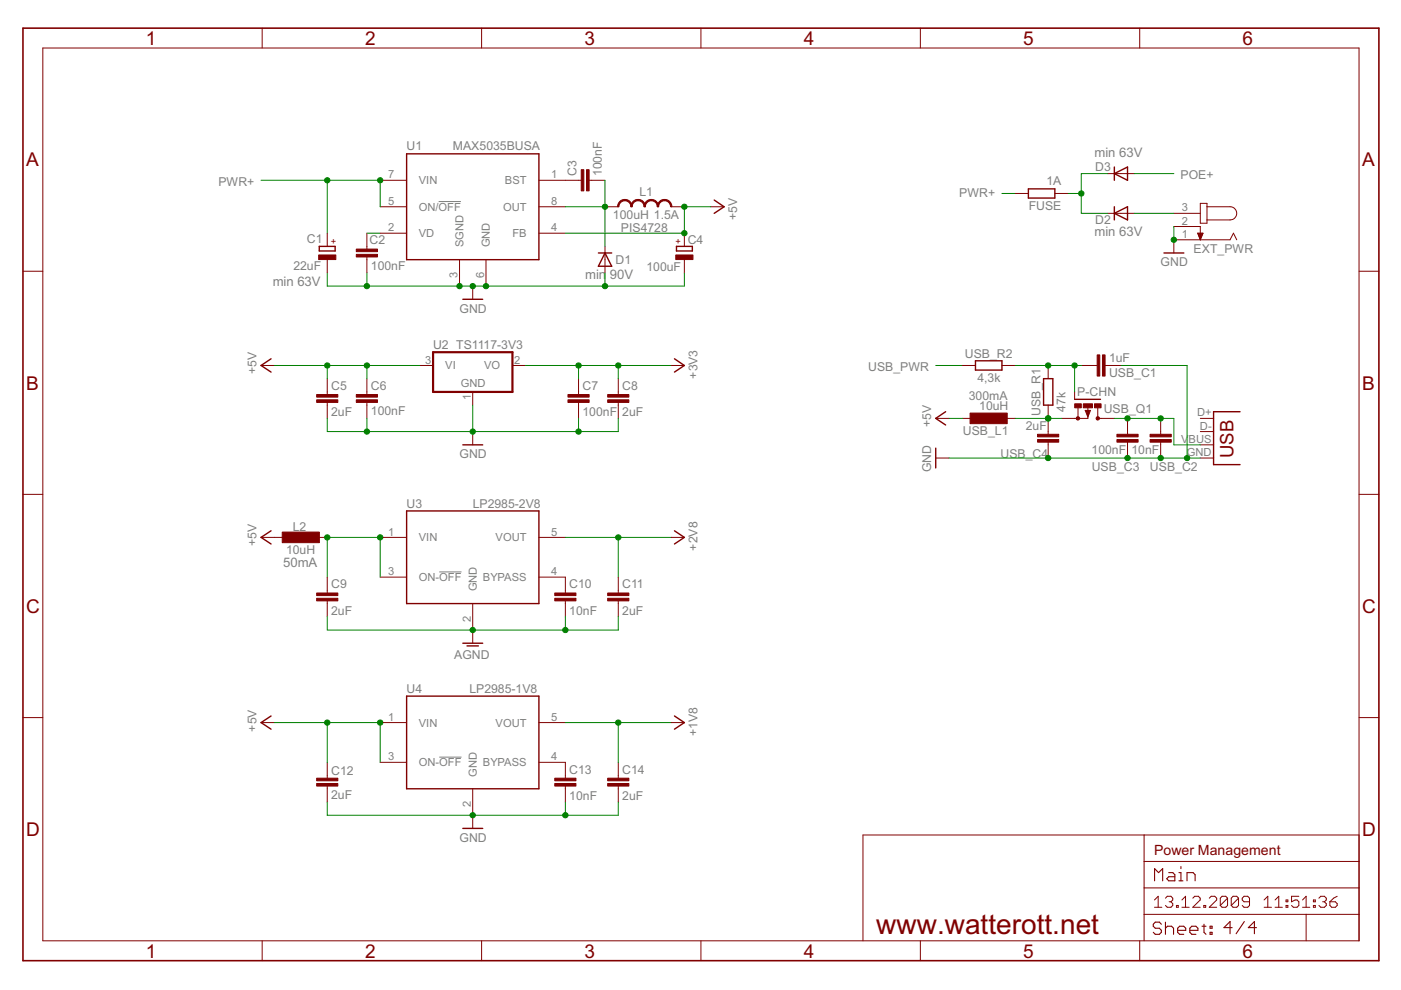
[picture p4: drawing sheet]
<svg xmlns="http://www.w3.org/2000/svg" width="297mm" height="210mm" viewBox="0 0 297 210" stroke-linecap="round" stroke-linejoin="round" font-family="sans-serif">
<g fill="#808080" stroke="#808080" stroke-width=".21">
<path d="M93.1 121.3h4.8z"/>
<path d="M93.1 160.5h4.8z"/>
<path d="M93 42.7h4.7z"/>
</g>
<g fill="#800000" stroke="#800000" stroke-width=".3">
<path d="M86.2 108.3v19.7z"/>
<path d="M86.2 128h28.1z"/>
<path d="M114.3 108.3v19.7z"/>
<path d="M86.2 108.3h28.1z"/>
<path d="M86.2 147.6v19.6z"/>
<path d="M86.2 167.2h28.1z"/>
<path d="M114.3 147.6v19.6z"/>
<path d="M86.2 147.6h28.1z"/>
<path d="M143 78.9l2.1-1.4z"/>
<path d="M143 76.1l2.1 1.4z"/>
<path d="M143 115.3l2.1-1.4z"/>
<path d="M143 112.5l2.1 1.4z"/>
<path d="M143 154.6l2.1-1.4z"/>
<path d="M143 151.8l2.1 1.4z"/>
<path d="M98.1 136.4h4.2z"/>
<path d="M99 136.9h2.4z"/>
<path d="M98.1 63.5h4.2z"/>
<path d="M98.1 94.3h4.2z"/>
<path d="M98.1 175.6h4.2z"/>
<path d="M67.7 53.2h3.4z"/>
<path d="M67.7 52.2v1z"/>
<path d="M71.1 52.2v1z"/>
<path d="M67.7 52.2h3.4z"/>
<path d="M143.4 53.2h3.4z"/>
<path d="M146.8 52.2v1z"/>
<path d="M143.4 52.2v1z"/>
<path d="M143.4 52.2h3.4z"/>
<path d="M86.2 32.6v22.5z"/>
<path d="M86.2 55.1h28.1z"/>
<path d="M114.3 32.6v22.5z"/>
<path d="M86.2 32.6h28.1z"/>
<path d="M128.3 53.6l1.4 2.9z"/>
<path d="M128.3 53.6l-1.4 2.9z"/>
<path d="M126.9 53.6h1.4z"/>
<path d="M126.9 56.5h2.8z"/>
<path d="M128.3 53.6h1.4z"/>
<path d="M55.4 77.5l2.1-1.4z"/>
<path d="M55.4 77.5l2.1 1.4z"/>
<path d="M55.4 153.2l2.1-1.4z"/>
<path d="M55.4 153.2l2.1 1.4z"/>
<path d="M55.4 113.9l2.1-1.4z"/>
<path d="M55.4 113.9l2.1 1.4z"/>
<path d="M198.4 88.7l2.1-1.4z"/>
<path d="M198.4 88.7l2.1 1.4z"/>
<path d="M257.3 87.3h5.6z"/>
<path d="M257.3 87.3v11.2z"/>
<path d="M257.3 98.5h5.6z"/>
<path d="M218 40h5.6z"/>
<path d="M218 42h5.6z"/>
<path d="M218 40v2z"/>
<path d="M223.6 40v2z"/>
<path d="M223.2 80.3v5.6z"/>
<path d="M221.3 80.3v5.6z"/>
<path d="M221.3 80.3h1.9z"/>
<path d="M221.3 85.9h1.9z"/>
<path d="M227.8 84.7h5.5z"/>
<path d="M198.4 95v4.2z"/>
<path d="M206.8 76.5h5.6z"/>
<path d="M206.8 78.5h5.6z"/>
<path d="M206.8 76.5v2z"/>
<path d="M212.4 76.5v2z"/>
<path d="M236.3 45.2l2.8-1.4z"/>
<path d="M236.3 45.2l2.8 1.4z"/>
<path d="M236.3 45.2v1.4z"/>
<path d="M239.1 43.8v2.8z"/>
<path d="M236.3 43.8v1.4z"/>
<path d="M236.3 36.8l2.8-1.4z"/>
<path d="M236.3 36.8l2.8 1.4z"/>
<path d="M236.3 36.8v1.4z"/>
<path d="M239.1 35.4v2.8z"/>
<path d="M236.3 35.4v1.4z"/>
<path d="M246.8 53.6h4.2z"/>
<path d="M151.4 45.2l2.1-1.4z"/>
<path d="M151.4 42.4l2.1 1.4z"/>
</g>
<g fill="#800000" stroke="#800000" stroke-width=".21">
<path d="M114.3 113.9h5.6z"/>
<path d="M80.6 113.9h5.6z"/>
<path d="M100.2 128v5.6z"/>
<path d="M114.3 122.4h5.6z"/>
<path d="M80.6 122.4h5.6z"/>
<path d="M114.3 153.2h5.6z"/>
<path d="M80.6 153.2h5.6z"/>
<path d="M100.2 167.2v5.6z"/>
<path d="M114.3 161.6h5.6z"/>
<path d="M80.6 161.6h5.6z"/>
<path d="M142.3 77.5h2.8z"/>
<path d="M142.3 113.9h2.8z"/>
<path d="M142.3 153.2h2.8z"/>
<path d="M100.2 133.6v2.8z"/>
<path d="M100.2 60.7v2.8z"/>
<path d="M100.2 91.5v2.8z"/>
<path d="M100.2 172.8v2.8z"/>
<path d="M119.9 122.4v2.8z"/>
<path d="M119.9 128v2.8z"/>
<path d="M119.9 125.2v.5z"/>
<path d="M119.9 127.4v.6z"/>
<path d="M119.9 161.6v2.8z"/>
<path d="M119.9 167.2v2.8z"/>
<path d="M119.9 164.4v.6z"/>
<path d="M119.9 166.7v.5z"/>
<path d="M77.8 85.9v2.8z"/>
<path d="M77.8 80.3v2.8z"/>
<path d="M77.8 85.3v.6z"/>
<path d="M77.8 83.1v.6z"/>
<path d="M69.4 128v2.8z"/>
<path d="M69.4 122.4v2.8z"/>
<path d="M69.4 127.4v.6z"/>
<path d="M69.4 125.2v.5z"/>
<path d="M69.4 167.2v2.8z"/>
<path d="M69.4 161.6v2.8z"/>
<path d="M69.4 166.7v.5z"/>
<path d="M69.4 164.4v.6z"/>
<path d="M122.7 80.3v2.8z"/>
<path d="M122.7 85.9v2.8z"/>
<path d="M122.7 83.1v.6z"/>
<path d="M122.7 85.3v.6z"/>
<path d="M131.1 122.4v2.8z"/>
<path d="M131.1 128v2.8z"/>
<path d="M131.1 125.2v.5z"/>
<path d="M131.1 127.4v.6z"/>
<path d="M131.1 161.6v2.8z"/>
<path d="M131.1 167.2v2.8z"/>
<path d="M131.1 164.4v.6z"/>
<path d="M131.1 166.7v.5z"/>
<path d="M69.4 55.1v2.7z"/>
<path d="M69.4 49.4v2.8z"/>
<path d="M145.1 55.1v2.7z"/>
<path d="M145.1 49.4v2.8z"/>
<path d="M288.1 193.9v5.6z"/>
<path d="M288.1 188.3v5.6z"/>
<path d="M288.1 182.6v5.7z"/>
<path d="M288.1 177v5.6z"/>
<path d="M183 177v22.5z"/>
<path d="M183 177h59.6z"/>
<path d="M242.6 177h45.5z"/>
<path d="M276.9 193.9v5.6z"/>
<path d="M276.9 193.9h11.2z"/>
<path d="M242.6 193.9h34.3z"/>
<path d="M242.6 193.9v5.6z"/>
<path d="M242.6 188.3v5.6z"/>
<path d="M242.6 188.3h45.5z"/>
<path d="M242.6 182.6v5.7z"/>
<path d="M242.6 182.6h45.5z"/>
<path d="M242.6 177v5.6z"/>
<path d="M244.8 190.8l.8-.8z"/>
<path d="M245.6 190v2.4z"/>
<path d="M244.8 192.4h1.5z"/>
<path d="M247.5 190l-.4 .4z"/>
<path d="M247.5 190h.8z"/>
<path d="M248.3 190l.3 .4z"/>
<path d="M248.6 190.4v.4z"/>
<path d="M248.6 190.8l-.3 .4z"/>
<path d="M247.9 191.2h.4z"/>
<path d="M248.3 191.2l.3 .4z"/>
<path d="M248.6 191.6v.4z"/>
<path d="M248.6 192l-.3 .4z"/>
<path d="M247.5 192.4h.8z"/>
<path d="M247.1 192l.4 .4z"/>
<path d="M249.4 192v.4z"/>
<path d="M249.4 192h.4z"/>
<path d="M249.8 192v.4z"/>
<path d="M249.4 192.4h.4z"/>
<path d="M251.4 190l-.8 .8z"/>
<path d="M251.4 190v2.4z"/>
<path d="M250.6 192.4h1.5z"/>
<path d="M252.9 192.4h1.6z"/>
<path d="M252.9 192.4l1.6-1.6z"/>
<path d="M254.5 190.4v.4z"/>
<path d="M254.1 190l.4 .4z"/>
<path d="M253.3 190h.8z"/>
<path d="M253.3 190l-.4 .4z"/>
<path d="M255.2 192v.4z"/>
<path d="M255.2 192h.4z"/>
<path d="M255.6 192v.4z"/>
<path d="M255.2 192.4h.4z"/>
<path d="M256.4 192.4h1.6z"/>
<path d="M256.4 192.4l1.6-1.6z"/>
<path d="M258 190.4v.4z"/>
<path d="M257.6 190l.4 .4z"/>
<path d="M256.8 190h.8z"/>
<path d="M256.4 190.4l.4-.4z"/>
<path d="M258.7 190.4v1.6z"/>
<path d="M259.1 190l-.4 .4z"/>
<path d="M259.1 190h.8z"/>
<path d="M259.9 190l.4 .4z"/>
<path d="M260.3 190.4v1.6z"/>
<path d="M260.3 192l-.4 .4z"/>
<path d="M259.1 192.4h.8z"/>
<path d="M258.7 192l.4 .4z"/>
<path d="M258.7 192l1.6-1.6z"/>
<path d="M261 190.4v1.6z"/>
<path d="M261.4 190l-.4 .4z"/>
<path d="M261.4 190h.8z"/>
<path d="M262.2 190l.4 .4z"/>
<path d="M262.6 190.4v1.6z"/>
<path d="M262.6 192l-.4 .4z"/>
<path d="M261.4 192.4h.8z"/>
<path d="M261 192l.4 .4z"/>
<path d="M261 192l1.6-1.6z"/>
<path d="M263.4 192l.4 .4z"/>
<path d="M263.8 192.4h.7z"/>
<path d="M264.5 192.4l.4-.4z"/>
<path d="M264.9 190.4v1.6z"/>
<path d="M264.5 190l.4 .4z"/>
<path d="M263.8 190h.7z"/>
<path d="M263.8 190l-.4 .4z"/>
<path d="M263.4 190.4v.4z"/>
<path d="M263.4 190.8l.4 .4z"/>
<path d="M263.8 191.2h1.1z"/>
<path d="M268 190.8l.8-.8z"/>
<path d="M268.8 190v2.4z"/>
<path d="M268 192.4h1.6z"/>
<path d="M270.3 190.8l.8-.8z"/>
<path d="M271.1 190v2.4z"/>
<path d="M270.3 192.4h1.6z"/>
<path d="M272.7 190.8h.3z"/>
<path d="M273 190.8v.4z"/>
<path d="M272.7 191.2h.3z"/>
<path d="M272.7 190.8v.4z"/>
<path d="M272.7 192h.3z"/>
<path d="M273 192v.4z"/>
<path d="M272.7 192.4h.3z"/>
<path d="M272.7 192v.4z"/>
<path d="M273.8 190h1.6z"/>
<path d="M273.8 190v1.2z"/>
<path d="M273.8 191.2l.8-.4z"/>
<path d="M274.6 190.8h.4z"/>
<path d="M275 190.8l.4 .4z"/>
<path d="M275.4 191.2v.8z"/>
<path d="M275.4 192l-.4 .4z"/>
<path d="M274.2 192.4h.8z"/>
<path d="M273.8 192l.4 .4z"/>
<path d="M276.9 190l-.7 .8z"/>
<path d="M276.9 190v2.4z"/>
<path d="M276.2 192.4h1.5z"/>
<path d="M278.5 190.8h.4z"/>
<path d="M278.9 190.8v.4z"/>
<path d="M278.5 191.2h.4z"/>
<path d="M278.5 190.8v.4z"/>
<path d="M278.5 192h.4z"/>
<path d="M278.9 192v.4z"/>
<path d="M278.5 192.4h.4z"/>
<path d="M278.5 192v.4z"/>
<path d="M279.6 190.4l.4-.4z"/>
<path d="M280 190h.8z"/>
<path d="M280.8 190l.4 .4z"/>
<path d="M281.2 190.4v.4z"/>
<path d="M280.8 191.2l.4-.4z"/>
<path d="M280.4 191.2h.4z"/>
<path d="M280.8 191.2l.4 .4z"/>
<path d="M281.2 191.6v.4z"/>
<path d="M280.8 192.4l.4-.4z"/>
<path d="M280 192.4h.8z"/>
<path d="M279.6 192l.4 .4z"/>
<path d="M282.7 190.4l.8-.4z"/>
<path d="M282 191.2l.7-.8z"/>
<path d="M282 191.2v.8z"/>
<path d="M282 192l.3 .4z"/>
<path d="M282.3 192.4h.8z"/>
<path d="M283.1 192.4l.4-.4z"/>
<path d="M283.5 191.6v.4z"/>
<path d="M283.1 191.2l.4 .4z"/>
<path d="M282 191.2h1.1z"/>
<path d="M9.1 10.2v189.3z"/>
<path d="M4.9 57.5h4.2z"/>
<path d="M4.9 104.8h4.2z"/>
<path d="M4.9 152.1h4.2z"/>
<path d="M9.1 199.5h279z"/>
<path d="M55.6 199.5v4.2z"/>
<path d="M102.1 199.5v4.2z"/>
<path d="M148.6 199.5v4.2z"/>
<path d="M195.1 199.5v4.2z"/>
<path d="M241.6 199.5v4.2z"/>
<path d="M288.1 10.2v189.3z"/>
<path d="M288.1 57.5h4.3z"/>
<path d="M288.1 104.8h4.3z"/>
<path d="M288.1 152.1h4.3z"/>
<path d="M9.1 10.2h279z"/>
<path d="M55.6 6v4.2z"/>
<path d="M102.1 6v4.2z"/>
<path d="M148.6 6v4.2z"/>
<path d="M195.1 6v4.2z"/>
<path d="M241.6 6v4.2z"/>
<path d="M114.3 43.8h5.6z"/>
<path d="M80.6 38.2h5.6z"/>
<path d="M97.4 55.1v5.6z"/>
<path d="M114.3 49.4h5.6z"/>
<path d="M80.6 43.8h5.6z"/>
<path d="M103 55.1v5.6z"/>
<path d="M114.3 38.2h5.6z"/>
<path d="M80.6 49.4h5.6z"/>
<path d="M128.3 43.8h2.8z"/>
<path d="M142.3 43.8h2.8z"/>
<path d="M128.3 55.1v2.7z"/>
<path d="M128.3 52.2v2.9z"/>
<path d="M119.9 38.2h2.8z"/>
<path d="M125.5 38.2h2.8z"/>
<path d="M122.7 38.2h.5z"/>
<path d="M124.9 38.2h.6z"/>
<path d="M77.8 49.4v2.8z"/>
<path d="M77.8 55.1v2.7z"/>
<path d="M77.8 52.2v.6z"/>
<path d="M77.8 54.5v.6z"/>
<path d="M131.1 80.3v2.8z"/>
<path d="M131.1 85.9v2.8z"/>
<path d="M131.1 83.1v.6z"/>
<path d="M131.1 85.3v.6z"/>
<path d="M69.4 80.3v2.8z"/>
<path d="M69.4 85.9v2.8z"/>
<path d="M69.4 83.1v.6z"/>
<path d="M69.4 85.3v.6z"/>
<path d="M55.4 77.5h2.8z"/>
<path d="M55.4 153.2h2.8z"/>
<path d="M55.4 113.9h2.8z"/>
<path d="M66.6 113.9h2.8z"/>
<path d="M58.2 113.9h2.8z"/>
<path d="M198.4 88.7h2.8z"/>
<path d="M246.1 88.7v2.8z"/>
<path d="M246.1 94.3v2.8z"/>
<path d="M246.1 91.5v.6z"/>
<path d="M246.1 93.7v.6z"/>
<path d="M254.5 88.7h2.8z"/>
<path d="M254.5 91.5h2.8z"/>
<path d="M254.5 94.3h2.8z"/>
<path d="M254.5 97.1h2.8z"/>
<path d="M215.2 41h2.8z"/>
<path d="M223.6 41h2.8z"/>
<path d="M222.2 77.5v2.8z"/>
<path d="M222.2 85.9v2.8z"/>
<path d="M222.2 94.3v2.8z"/>
<path d="M222.2 88.7v2.8z"/>
<path d="M222.2 93.7v.6z"/>
<path d="M222.2 91.5v.6z"/>
<path d="M233.4 88.7h2.9z"/>
<path d="M225 88.7h2.8z"/>
<path d="M227.8 83.1v1.6z"/>
<path d="M232.7 86.5v2.2z"/>
<path d="M228.6 88.7h2.1z"/>
<path d="M228.6 86.5v2.2z"/>
<path d="M232.7 88.7h.7z"/>
<path d="M227.8 88.7h.8z"/>
<path d="M230.7 88.4v.3z"/>
<path d="M231.2 87l-.5 1.4z"/>
<path d="M230.1 87h1.1z"/>
<path d="M230.1 87l.6 1.4z"/>
<path d="M230.7 86.2v1z"/>
<path d="M198.4 97.1h2.8z"/>
<path d="M204 77.5h2.8z"/>
<path d="M212.4 77.5h2.8z"/>
<path d="M234.9 77.5h2.8z"/>
<path d="M229.3 77.5h2.8z"/>
<path d="M234.3 77.5h.6z"/>
<path d="M232.1 77.5h.5z"/>
<path d="M212.4 88.7h2.8z"/>
<path d="M204 88.7h2.8z"/>
<path d="M239.1 88.7v2.8z"/>
<path d="M239.1 94.3v2.8z"/>
<path d="M239.1 91.5v.6z"/>
<path d="M239.1 93.7v.6z"/>
<path d="M248.9 45.2h5.6z"/>
<path d="M248.9 48h5.6z"/>
<path d="M248.9 50.8h5.6z"/>
<path d="M255.9 43.8h4.9z"/>
<path d="M255.9 43.8v2.8z"/>
<path d="M255.9 46.6h4.9z"/>
<path d="M255.9 46.6v.7z"/>
<path d="M254.5 47.3h1.4z"/>
<path d="M254.5 43.1v4.2z"/>
<path d="M254.5 43.1h1.4z"/>
<path d="M255.9 43.1v.7z"/>
<path d="M254.5 50.8h6.3z"/>
<path d="M261.5 49.4l-.7 1.4z"/>
<path d="M261.5 49.4l.7 1.4z"/>
<path d="M254.5 48v2.8z"/>
<path d="M255.1 49.4l-.6 1.4z"/>
<path d="M253.9 49.4h1.2z"/>
<path d="M253.9 49.4l.6 1.4z"/>
<path d="M254.4 50.6h.2z"/>
<path d="M254.3 50.4h.4z"/>
<path d="M254.3 50.3h.4z"/>
<path d="M254.2 50.1h.6z"/>
<path d="M254.2 50h.6z"/>
<path d="M254.1 49.9h.8z"/>
<path d="M254.1 49.7h.8z"/>
<path d="M254 49.6h1z"/>
<path d="M253.9 49.5h1.1z"/>
<path d="M237.7 45.2h2.8z"/>
<path d="M234.9 45.2h2.8z"/>
<path d="M237.7 36.8h2.8z"/>
<path d="M234.9 36.8h2.8z"/>
<path d="M248.9 50.8v2.8z"/>
<path d="M89 77.5h2.8z"/>
<path d="M100.2 83.1v2.8z"/>
<path d="M108.6 77.5h2.8z"/>
<path d="M150.7 43.8h2.8z"/>
<path d="M131.4 42.7l.6-.3 .5-.1v.3l-.6 .1-.4 .3-.3 .8h-.3l.1-.5z" fill-rule="evenodd"/>
<path d="M132.5 42.3a1.52 1.52 0 0 1 1.5 1.5h-.2l-.3-.8-.5-.3-.5-.1z" fill-rule="evenodd"/>
<path d="M134.2 42.7l.6-.3 .5-.1v.3l-.6 .1-.4 .3-.3 .8h-.2v-.5z" fill-rule="evenodd"/>
<path d="M135.3 42.3a1.52 1.52 0 0 1 1.5 1.5h-.3l-.2-.8-.5-.3-.5-.1z" fill-rule="evenodd"/>
<path d="M137 42.7l.6-.3 .5-.1v.3l-.6 .1-.4 .3-.3 .8h-.3l.1-.5z" fill-rule="evenodd"/>
<path d="M138.1 42.3a1.52 1.52 0 0 1 1.5 1.5h-.2l-.2-.5-.3-.5-.8-.2z" fill-rule="evenodd"/>
<path d="M139.8 42.7l.6-.3 .5-.1v.3l-.8 .2-.3 .5-.2 .5h-.2v-.5z" fill-rule="evenodd"/>
<path d="M140.9 42.3a1.52 1.52 0 0 1 1.6 1.5h-.3l-.3-.8-.4-.3-.6-.1z" fill-rule="evenodd"/>
<circle cx="228.5" cy="88.7" r=".36"/>
<circle cx="232.7" cy="88.7" r=".36"/>
</g>
<g fill="#800000" stroke="#800000" stroke-width=".21">
<path d="M117.6 126.9h4.5v.5h-4.5z"/>
<path d="M117.6 125.7h4.5v.6h-4.5z"/>
<path d="M117.6 166.1h4.5v.6h-4.5z"/>
<path d="M117.6 165h4.5v.5h-4.5z"/>
<path d="M75.5 83.7h4.5v.5h-4.5z"/>
<path d="M75.5 84.8h4.5v.5h-4.5z"/>
<path d="M67.1 125.7h4.5v.6h-4.5z"/>
<path d="M67.1 126.9h4.5v.5h-4.5z"/>
<path d="M67.1 165h4.5v.5h-4.5z"/>
<path d="M67.1 166.1h4.5v.6h-4.5z"/>
<path d="M120.4 84.8h4.5v.5h-4.5z"/>
<path d="M120.4 83.7h4.5v.5h-4.5z"/>
<path d="M128.8 126.9h4.5v.5h-4.5z"/>
<path d="M128.8 125.7h4.5v.6h-4.5z"/>
<path d="M128.8 166.1h4.5v.6h-4.5z"/>
<path d="M128.8 165h4.5v.5h-4.5z"/>
<path d="M67.6 54.1h3.6v.9h-3.6z"/>
<path d="M143.3 54.1h3.6v.9h-3.6z"/>
<path d="M124.4 36h.5v4.5h-.5z"/>
<path d="M123.2 36h.6v4.5h-.6z"/>
<path d="M75.5 53.9h4.5v.6h-4.5z"/>
<path d="M75.5 52.8h4.5v.6h-4.5z"/>
<path d="M128.8 84.8h4.5v.5h-4.5z"/>
<path d="M128.8 83.7h4.5v.5h-4.5z"/>
<path d="M67.1 84.8h4.5v.5h-4.5z"/>
<path d="M67.1 83.7h4.5v.5h-4.5z"/>
<path d="M59.8 112.8h7.9v2.3h-7.9z"/>
<path d="M243.8 93.2h4.5v.5h-4.5z"/>
<path d="M243.8 92.1h4.5v.5h-4.5z"/>
<path d="M220 92.1h4.5v.5h-4.5z"/>
<path d="M220 93.2h4.5v.5h-4.5z"/>
<path d="M227.9 85.6h1.4v.9h-1.4z"/>
<path d="M232.1 85.6h1.3v.9h-1.3z"/>
<path d="M229.7 85.6h1.9v.9h-1.9z"/>
<path d="M232.6 75.2h.6v4.5h-.6z"/>
<path d="M233.7 75.2h.6v4.5h-.6z"/>
<path d="M205.7 87.6h7.9v2.2h-7.9z"/>
<path d="M236.8 93.2h4.5v.5h-4.5z"/>
<path d="M236.8 92.1h4.5v.5h-4.5z"/>
</g>
<g fill="#800000" stroke="#800000" stroke-width=".23">
<path d="M244.8 184.2v2.6z"/>
<path d="M244.8 184.2l.8 .8z"/>
<path d="M245.6 185l.9-.8z"/>
<path d="M246.5 184.2v2.6z"/>
<path d="M247.8 185h.9z"/>
<path d="M248.7 185l.4 .5z"/>
<path d="M249.1 185.5v1.3z"/>
<path d="M247.8 186.8h1.3z"/>
<path d="M247.4 186.3l.4 .5z"/>
<path d="M247.4 186.3l.4-.4z"/>
<path d="M247.8 185.9h1.3z"/>
<path d="M250 185h.4z"/>
<path d="M250.4 185v1.8z"/>
<path d="M250 186.8h.8z"/>
<path d="M250.4 183.7v.5z"/>
<path d="M251.7 185v1.8z"/>
<path d="M251.7 185h1.3z"/>
<path d="M253 185l.4 .5z"/>
<path d="M253.4 185.5v1.3z"/>
<path d="M260.8 195.4v2.6z"/>
<path d="M260.8 195.4l-1.3 1.3z"/>
<path d="M259.5 196.7h1.7z"/>
<path d="M263.8 195.4l-1.7 2.6z"/>
<path d="M266 195.4v2.6z"/>
<path d="M266 195.4l-1.3 1.3z"/>
<path d="M264.7 196.7h1.7z"/>
<path d="M245.8 195.5l.4 .5z"/>
<path d="M244.9 195.5h.9z"/>
<path d="M244.9 195.5l-.4 .5z"/>
<path d="M244.5 196v.4z"/>
<path d="M244.5 196.4l.4 .4z"/>
<path d="M244.9 196.8h.9z"/>
<path d="M245.8 196.8l.4 .5z"/>
<path d="M246.2 197.3v.4z"/>
<path d="M246.2 197.7l-.4 .4z"/>
<path d="M244.9 198.1h.9z"/>
<path d="M244.5 197.7l.4 .4z"/>
<path d="M247.1 195.5v2.6z"/>
<path d="M247.1 196.8l.4-.4z"/>
<path d="M247.5 196.4h.9z"/>
<path d="M248.4 196.4l.4 .4z"/>
<path d="M248.8 196.8v1.3z"/>
<path d="M250.1 198.1h.9z"/>
<path d="M249.7 197.7l.4 .4z"/>
<path d="M249.7 196.8v.9z"/>
<path d="M249.7 196.8l.4-.4z"/>
<path d="M250.1 196.4h.9z"/>
<path d="M251 196.4l.4 .4z"/>
<path d="M251.4 196.8v.5z"/>
<path d="M249.7 197.3h1.7z"/>
<path d="M252.7 198.1h.9z"/>
<path d="M252.3 197.7l.4 .4z"/>
<path d="M252.3 196.8v.9z"/>
<path d="M252.3 196.8l.4-.4z"/>
<path d="M252.7 196.4h.9z"/>
<path d="M253.6 196.4l.4 .4z"/>
<path d="M254 196.8v.5z"/>
<path d="M252.3 197.3h1.7z"/>
<path d="M255.3 196v1.7z"/>
<path d="M255.3 197.7l.4 .4z"/>
<path d="M254.8 196.4h.9z"/>
<path d="M256.6 196.4h.4z"/>
<path d="M257 196.4v.4z"/>
<path d="M256.6 196.8h.4z"/>
<path d="M256.6 196.4v.4z"/>
<path d="M256.6 197.7h.4z"/>
<path d="M257 197.7v.4z"/>
<path d="M256.6 198.1h.4z"/>
<path d="M256.6 197.7v.4z"/>
</g>
<g fill="#800000" stroke="#800000" stroke-width=".34">
<path d="M4.9 6v197.7z"/>
<path d="M4.9 203.7h287.5z"/>
<path d="M292.4 6v197.7z"/>
<path d="M4.9 6h287.5z"/>
<path d="M230.4 87.2l.3 .9z"/>
<path d="M230.9 87.2l-.2 .9z"/>
<path d="M230.7 87.2h.2z"/>
<path d="M230.7 87.2v.2z"/>
</g>
<path d="M260.8 43.8a1.4 1.4 0 0 1 1.4 1.4 1.4 1.4 0 0 1-1.4 1.4" fill="none" stroke="#800000" stroke-width=".21"/>
<g fill="#800000" stroke="#800000" stroke-width=".47">
<path d="M91.8 83.1h16.8z"/>
<path d="M108.6 74.7v8.4z"/>
<path d="M91.8 74.7h16.8z"/>
<path d="M91.8 74.7v8.4z"/>
</g>
<g fill="#008000" stroke="#008000" stroke-width=".21">
<path d="M69.4 38.2h11.2z"/>
<path d="M55.4 38.2h14z"/>
<path d="M69.4 38.2v11.2z"/>
<path d="M80.6 38.2v5.6z"/>
<path d="M212.4 41h2.8z"/>
<path d="M80.6 153.2v8.4z"/>
<path d="M69.4 153.2h11.2z"/>
<path d="M69.4 153.2v8.4z"/>
<path d="M58.2 153.2h11.2z"/>
<path d="M201.2 88.7h2.8z"/>
<path d="M145.1 43.8h5.6z"/>
<path d="M145.1 43.8v5.6z"/>
<path d="M119.9 49.4h25.2z"/>
<path d="M69.4 77.5v2.8z"/>
<path d="M77.8 77.5h11.2z"/>
<path d="M77.8 77.5v2.8z"/>
<path d="M69.4 77.5h8.4z"/>
<path d="M58.2 77.5h11.2z"/>
<path d="M111.4 77.5h11.3z"/>
<path d="M122.7 77.5h8.4z"/>
<path d="M131.1 77.5h11.2z"/>
<path d="M122.7 77.5v2.8z"/>
<path d="M131.1 77.5v2.8z"/>
<path d="M131.1 113.9h11.2z"/>
<path d="M119.9 113.9h11.2z"/>
<path d="M131.1 113.9v8.5z"/>
<path d="M131.1 153.2h11.2z"/>
<path d="M119.9 153.2h11.2z"/>
<path d="M131.1 153.2v8.4z"/>
<path d="M100.2 133.6h19.7z"/>
<path d="M119.9 130.8v2.8z"/>
<path d="M69.4 133.6h30.8z"/>
<path d="M69.4 130.8v2.8z"/>
<path d="M119.9 133.6h11.2z"/>
<path d="M131.1 130.8v2.8z"/>
<path d="M77.8 91.5h22.4z"/>
<path d="M77.8 88.7v2.8z"/>
<path d="M100.2 91.5h22.5z"/>
<path d="M122.7 88.7v2.8z"/>
<path d="M122.7 91.5h8.4z"/>
<path d="M131.1 88.7v2.8z"/>
<path d="M100.2 85.9v5.6z"/>
<path d="M69.4 88.7v2.8z"/>
<path d="M69.4 91.5h8.4z"/>
<path d="M100.2 172.8h19.7z"/>
<path d="M119.9 170v2.8z"/>
<path d="M69.4 172.8h30.8z"/>
<path d="M69.4 170v2.8z"/>
<path d="M119.9 172.8h11.2z"/>
<path d="M131.1 170v2.8z"/>
<path d="M251.7 97.1h2.8z"/>
<path d="M246.1 97.1h5.6z"/>
<path d="M222.2 97.1h16.9z"/>
<path d="M239.1 97.1h7z"/>
<path d="M201.2 97.1h21z"/>
<path d="M237.7 77.5h14z"/>
<path d="M251.7 77.5v19.6z"/>
<path d="M248.9 48v2.8z"/>
<path d="M69.4 57.8v2.9z"/>
<path d="M69.4 60.7h8.4z"/>
<path d="M77.8 57.8v2.9z"/>
<path d="M77.8 60.7h19.6z"/>
<path d="M97.4 60.7h2.8z"/>
<path d="M100.2 60.7h2.8z"/>
<path d="M103 60.7h25.3z"/>
<path d="M128.3 57.8v2.9z"/>
<path d="M128.3 60.7h16.8z"/>
<path d="M145.1 57.8v2.9z"/>
<path d="M128.3 43.8v8.4z"/>
<path d="M128.3 38.2v5.6z"/>
<path d="M119.9 43.8h8.4z"/>
<path d="M77.8 49.4h2.8z"/>
<path d="M240.5 36.8h8.4z"/>
<path d="M198.4 77.5h5.6z"/>
<path d="M248.9 94.3h5.6z"/>
<path d="M248.9 88.7v5.6z"/>
<path d="M246.1 88.7h2.8z"/>
<path d="M236.3 88.7h2.8z"/>
<path d="M239.1 88.7h7z"/>
<path d="M215.2 77.5h7z"/>
<path d="M222.2 77.5h5.6z"/>
<path d="M227.8 77.5v5.6z"/>
<path d="M227.8 77.5h1.5z"/>
<path d="M222.2 88.7h2.8z"/>
<path d="M215.2 88.7h7z"/>
<path d="M240.5 45.2h8.4z"/>
<path d="M229.3 36.8h5.6z"/>
<path d="M229.3 36.8v4.2z"/>
<path d="M229.3 41v4.2z"/>
<path d="M229.3 45.2h5.6z"/>
<path d="M226.4 41h2.9z"/>
<path d="M80.6 113.9v8.5z"/>
<path d="M69.4 113.9h11.2z"/>
<path d="M69.4 113.9v8.5z"/>
<circle cx="69.4" cy="38.2" r=".56"/>
<circle cx="80.6" cy="38.2" r=".56"/>
<circle cx="80.6" cy="153.2" r=".56"/>
<circle cx="69.4" cy="153.2" r=".56"/>
<circle cx="145.1" cy="43.8" r=".56"/>
<circle cx="145.1" cy="49.4" r=".56"/>
<circle cx="77.8" cy="77.5" r=".56"/>
<circle cx="69.4" cy="77.5" r=".56"/>
<circle cx="122.7" cy="77.5" r=".56"/>
<circle cx="131.1" cy="77.5" r=".56"/>
<circle cx="131.1" cy="113.9" r=".56"/>
<circle cx="131.1" cy="153.2" r=".56"/>
<circle cx="100.2" cy="133.6" r=".56"/>
<circle cx="119.9" cy="133.6" r=".56"/>
<circle cx="100.2" cy="91.5" r=".56"/>
<circle cx="122.7" cy="91.5" r=".56"/>
<circle cx="77.8" cy="91.5" r=".56"/>
<circle cx="100.2" cy="172.8" r=".56"/>
<circle cx="119.9" cy="172.8" r=".56"/>
<circle cx="246.1" cy="97.1" r=".56"/>
<circle cx="222.2" cy="97.1" r=".56"/>
<circle cx="251.7" cy="97.1" r=".56"/>
<circle cx="239.1" cy="97.1" r=".56"/>
<circle cx="248.9" cy="50.8" r=".56"/>
<circle cx="77.8" cy="60.7" r=".56"/>
<circle cx="97.4" cy="60.7" r=".56"/>
<circle cx="100.2" cy="60.7" r=".56"/>
<circle cx="103" cy="60.7" r=".56"/>
<circle cx="128.3" cy="60.7" r=".56"/>
<circle cx="128.3" cy="43.8" r=".56"/>
<circle cx="246.1" cy="88.7" r=".56"/>
<circle cx="239.1" cy="88.7" r=".56"/>
<circle cx="222.2" cy="77.5" r=".56"/>
<circle cx="227.8" cy="77.5" r=".56"/>
<circle cx="222.2" cy="88.7" r=".56"/>
<circle cx="229.3" cy="41" r=".56"/>
<circle cx="80.6" cy="113.9" r=".56"/>
<circle cx="69.4" cy="113.9" r=".56"/>
</g>
<text font-size="6.6" fill="#800000" x="185.8" y="198.1">www.watterott.net</text>
<g font-size="4.5" fill="#800000">
<text x="30.9" y="9.5">1</text>
<text x="77.4" y="9.5">2</text>
<text x="123.9" y="9.5">3</text>
<text x="170.4" y="9.5">4</text>
<text x="216.9" y="9.5">5</text>
<text x="263.5" y="9.5">6</text>
<text x="5.5" y="35.3">A</text>
<text x="288.8" y="35.3">A</text>
<text x="5.5" y="82.6">B</text>
<text x="288.8" y="82.6">B</text>
<text x="5.5" y="129.9">C</text>
<text x="288.8" y="129.9">C</text>
<text x="5.5" y="177.3">D</text>
<text x="288.8" y="177.3">D</text>
<text x="30.9" y="203">1</text>
<text x="77.4" y="203">2</text>
<text x="123.9" y="203">3</text>
<text x="170.4" y="203">4</text>
<text x="216.9" y="203">5</text>
<text x="263.5" y="203">6</text>
</g>
<text font-size="4.4" fill="#800000" x="261.5" y="97.1" transform="rotate(-90 261.5 97.1)">USB</text>
<text font-size="3.3" fill="#800000" x="244.7" y="181.3">Power Management</text>
<g font-size="3.1" fill="#808080">
<text x="232.1" y="33.3">min 63V</text>
<text x="232.1" y="50.1">min 63V</text>
<text x="124.1" y="59.3">min</text>
<text x="129.3" y="59.3">90V</text>
<text x="57.8" y="60.7">min 63V</text>
<text x="60" y="120.1">50mA</text>
</g>
<g font-size="2.9" fill="#808080">
<text x="86.2" y="31.9">U1</text>
<text x="96" y="31.9">MAX5035BUSA</text>
<text x="46.3" y="39.4">PWR+</text>
<text x="122.2" y="37.4" transform="rotate(-90 122.2 37.4)">C3</text>
<text x="127.6" y="37.4" transform="rotate(-90 127.6 37.4)">100nF</text>
<text x="135.6" y="41.6">L1</text>
<text x="203.4" y="41.7">PWR+</text>
<text x="221.9" y="39.2">1A</text>
<text x="232.2" y="36.3">D3</text>
<text x="250.3" y="38">POE+</text>
<text x="130" y="46.4">100uH 1.5A</text>
<text x="156.3" y="46.6" transform="rotate(-90 156.3 46.6)">+5V</text>
<text x="218.1" y="44.5">FUSE</text>
<text x="232.2" y="47.5">D2</text>
<text x="65.1" y="51.4">C1</text>
<text x="78.4" y="51.8">C2</text>
<text x="131.6" y="49.2">PIS4728</text>
<text x="145.8" y="51.7">C4</text>
<text x="253.1" y="53.6">EXT_PWR</text>
<text x="62.2" y="57.3">22uF</text>
<text x="78.6" y="57.1">100nF</text>
<text x="130.5" y="55.9">D1</text>
<text x="137.1" y="57.4">100uF</text>
<text x="246.1" y="56.4">GND</text>
<text x="97.4" y="66.3">GND</text>
<text x="91.8" y="74">U2 TS1117-3V3</text>
<text x="204.6" y="75.8">USB_R2</text>
<text x="235.1" y="76.7">1uF</text>
<text x="54.4" y="79.4" transform="rotate(-90 54.4 79.4)">+5V</text>
<text x="70.2" y="82.7">C5</text>
<text x="78.6" y="82.7">C6</text>
<text x="123.5" y="82.7">C7</text>
<text x="131.9" y="82.7">C8</text>
<text x="147.9" y="80.3" transform="rotate(-90 147.9 80.3)">+3V3</text>
<text x="184.1" y="78.6">USB_PWR</text>
<text x="207.2" y="81">4,3k</text>
<text x="228.4" y="83.9">P-CHN</text>
<text x="235.1" y="80">USB_C1</text>
<text x="70.2" y="88.3">2uF</text>
<text x="78.6" y="88">100nF</text>
<text x="123.5" y="88.3">100nF</text>
<text x="131.9" y="88.3">2uF</text>
<text x="205.4" y="84.8">300mA</text>
<text x="207.6" y="86.9">10uH</text>
<text x="220.6" y="88.1" transform="rotate(-90 220.6 88.1)">USB_R1</text>
<text x="225.9" y="87.3" transform="rotate(-90 225.9 87.3)">47k</text>
<text x="234" y="87.6">USB_Q1</text>
<text x="197.4" y="90.6" transform="rotate(-90 197.4 90.6)">+5V</text>
<text x="204.2" y="92.2">USB_L1</text>
<text x="217.5" y="91.1">2uF</text>
<text x="97.4" y="97.1">GND</text>
<text x="197.4" y="100.1" transform="rotate(-90 197.4 100.1)">GND</text>
<text x="212.1" y="97.1">USB_C4</text>
<text x="231.4" y="96.3">100nF</text>
<text x="231.5" y="99.9">USB_C3</text>
<text x="239.9" y="96.3">10nF</text>
<text x="243.8" y="99.9">USB_C2</text>
<text x="86.2" y="107.6">U3</text>
<text x="100.2" y="107.6">LP2985-2V8</text>
<text x="62.1" y="112.6">L2</text>
<text x="54.4" y="115.8" transform="rotate(-90 54.4 115.8)">+5V</text>
<text x="60.7" y="117.5">10uH</text>
<text x="147.9" y="116.7" transform="rotate(-90 147.9 116.7)">+2V8</text>
<text x="70.2" y="124.7">C9</text>
<text x="120.7" y="124.7">C10</text>
<text x="131.9" y="124.7">C11</text>
<text x="70.2" y="130.3">2uF</text>
<text x="120.7" y="130.3">10nF</text>
<text x="131.9" y="130.3">2uF</text>
<text x="96.3" y="139.7">AGND</text>
<text x="86.2" y="146.9">U4</text>
<text x="99.5" y="146.9">LP2985-1V8</text>
<text x="54.4" y="155.1" transform="rotate(-90 54.4 155.1)">+5V</text>
<text x="147.9" y="156" transform="rotate(-90 147.9 156)">+1V8</text>
<text x="70.2" y="164.3">C12</text>
<text x="120.7" y="164">C13</text>
<text x="131.9" y="164">C14</text>
<text x="70.2" y="169.3">2uF</text>
<text x="120.7" y="169.6">10nF</text>
<text x="131.9" y="169.6">2uF</text>
<text x="97.4" y="178.4">GND</text>
</g>
<g font-size="2.6" fill="#808080">
<text x="82.3" y="37.8">7</text>
<text x="88.8" y="39.1">VIN</text>
<text x="107" y="39">BST</text>
<text x="116.8" y="37.8">1</text>
<text x="82.3" y="43.4">5</text>
<text x="88.8" y="44.7">ON/OFF</text>
<text x="106.7" y="44.7">OUT</text>
<text x="116.8" y="43.4">8</text>
<text x="250.6" y="44.8">3</text>
<text x="250.6" y="47.6">2</text>
<text x="82.3" y="49">2</text>
<text x="88.8" y="50.3">VD</text>
<text x="98.3" y="52.5" transform="rotate(-90 98.3 52.5)">SGND</text>
<text x="103.9" y="52.5" transform="rotate(-90 103.9 52.5)">GND</text>
<text x="108.6" y="50.3">FB</text>
<text x="116.8" y="49">4</text>
<text x="250.6" y="50.4">1</text>
<text x="97" y="58.9" transform="rotate(-90 97 58.9)">3</text>
<text x="102.6" y="58.9" transform="rotate(-90 102.6 58.9)">6</text>
<text x="90.1" y="77.1">3</text>
<text x="109" y="77.1">2</text>
<text x="94.4" y="78.3">VI</text>
<text x="97.7" y="82">GND</text>
<text x="102.6" y="78.3">VO</text>
<text x="99.8" y="84.8" transform="rotate(-90 99.8 84.8)">1</text>
<text x="253.8" y="88.3">D+</text>
<text x="250.4" y="93.9">V</text>
<text x="252" y="93.9">BUS</text>
<text x="254.4" y="91.1">D-</text>
<text x="251.6" y="96.7">GND</text>
<text x="82.3" y="113.5">1</text>
<text x="116.8" y="113.5">5</text>
<text x="88.8" y="114.8">VIN</text>
<text x="105.1" y="114.8">VOUT</text>
<text x="82.3" y="122">3</text>
<text x="88.8" y="123.2">ON-OFF</text>
<text x="101.1" y="125.4" transform="rotate(-90 101.1 125.4)">GND</text>
<text x="102.4" y="123.2">BYPASS</text>
<text x="116.8" y="122">4</text>
<text x="99.8" y="131.9" transform="rotate(-90 99.8 131.9)">2</text>
<text x="82.3" y="152.8">1</text>
<text x="88.8" y="154">VIN</text>
<text x="105.1" y="154">VOUT</text>
<text x="116.8" y="152.8">5</text>
<text x="82.3" y="161.2">3</text>
<text x="116.8" y="161.2">4</text>
<text x="88.8" y="162.5">ON-OFF</text>
<text x="101.1" y="164.6" transform="rotate(-90 101.1 164.6)">GND</text>
<text x="102.4" y="162.4">BYPASS</text>
<text x="99.8" y="171.1" transform="rotate(-90 99.8 171.1)">2</text>
</g>
<g font-size="2.2" fill="#800000">
<text x="71.4" y="51.8" transform="rotate(-90 71.4 51.8)">+</text>
<text x="144.5" y="51.8" transform="rotate(-90 144.5 51.8)">+</text>
</g>
</svg>
